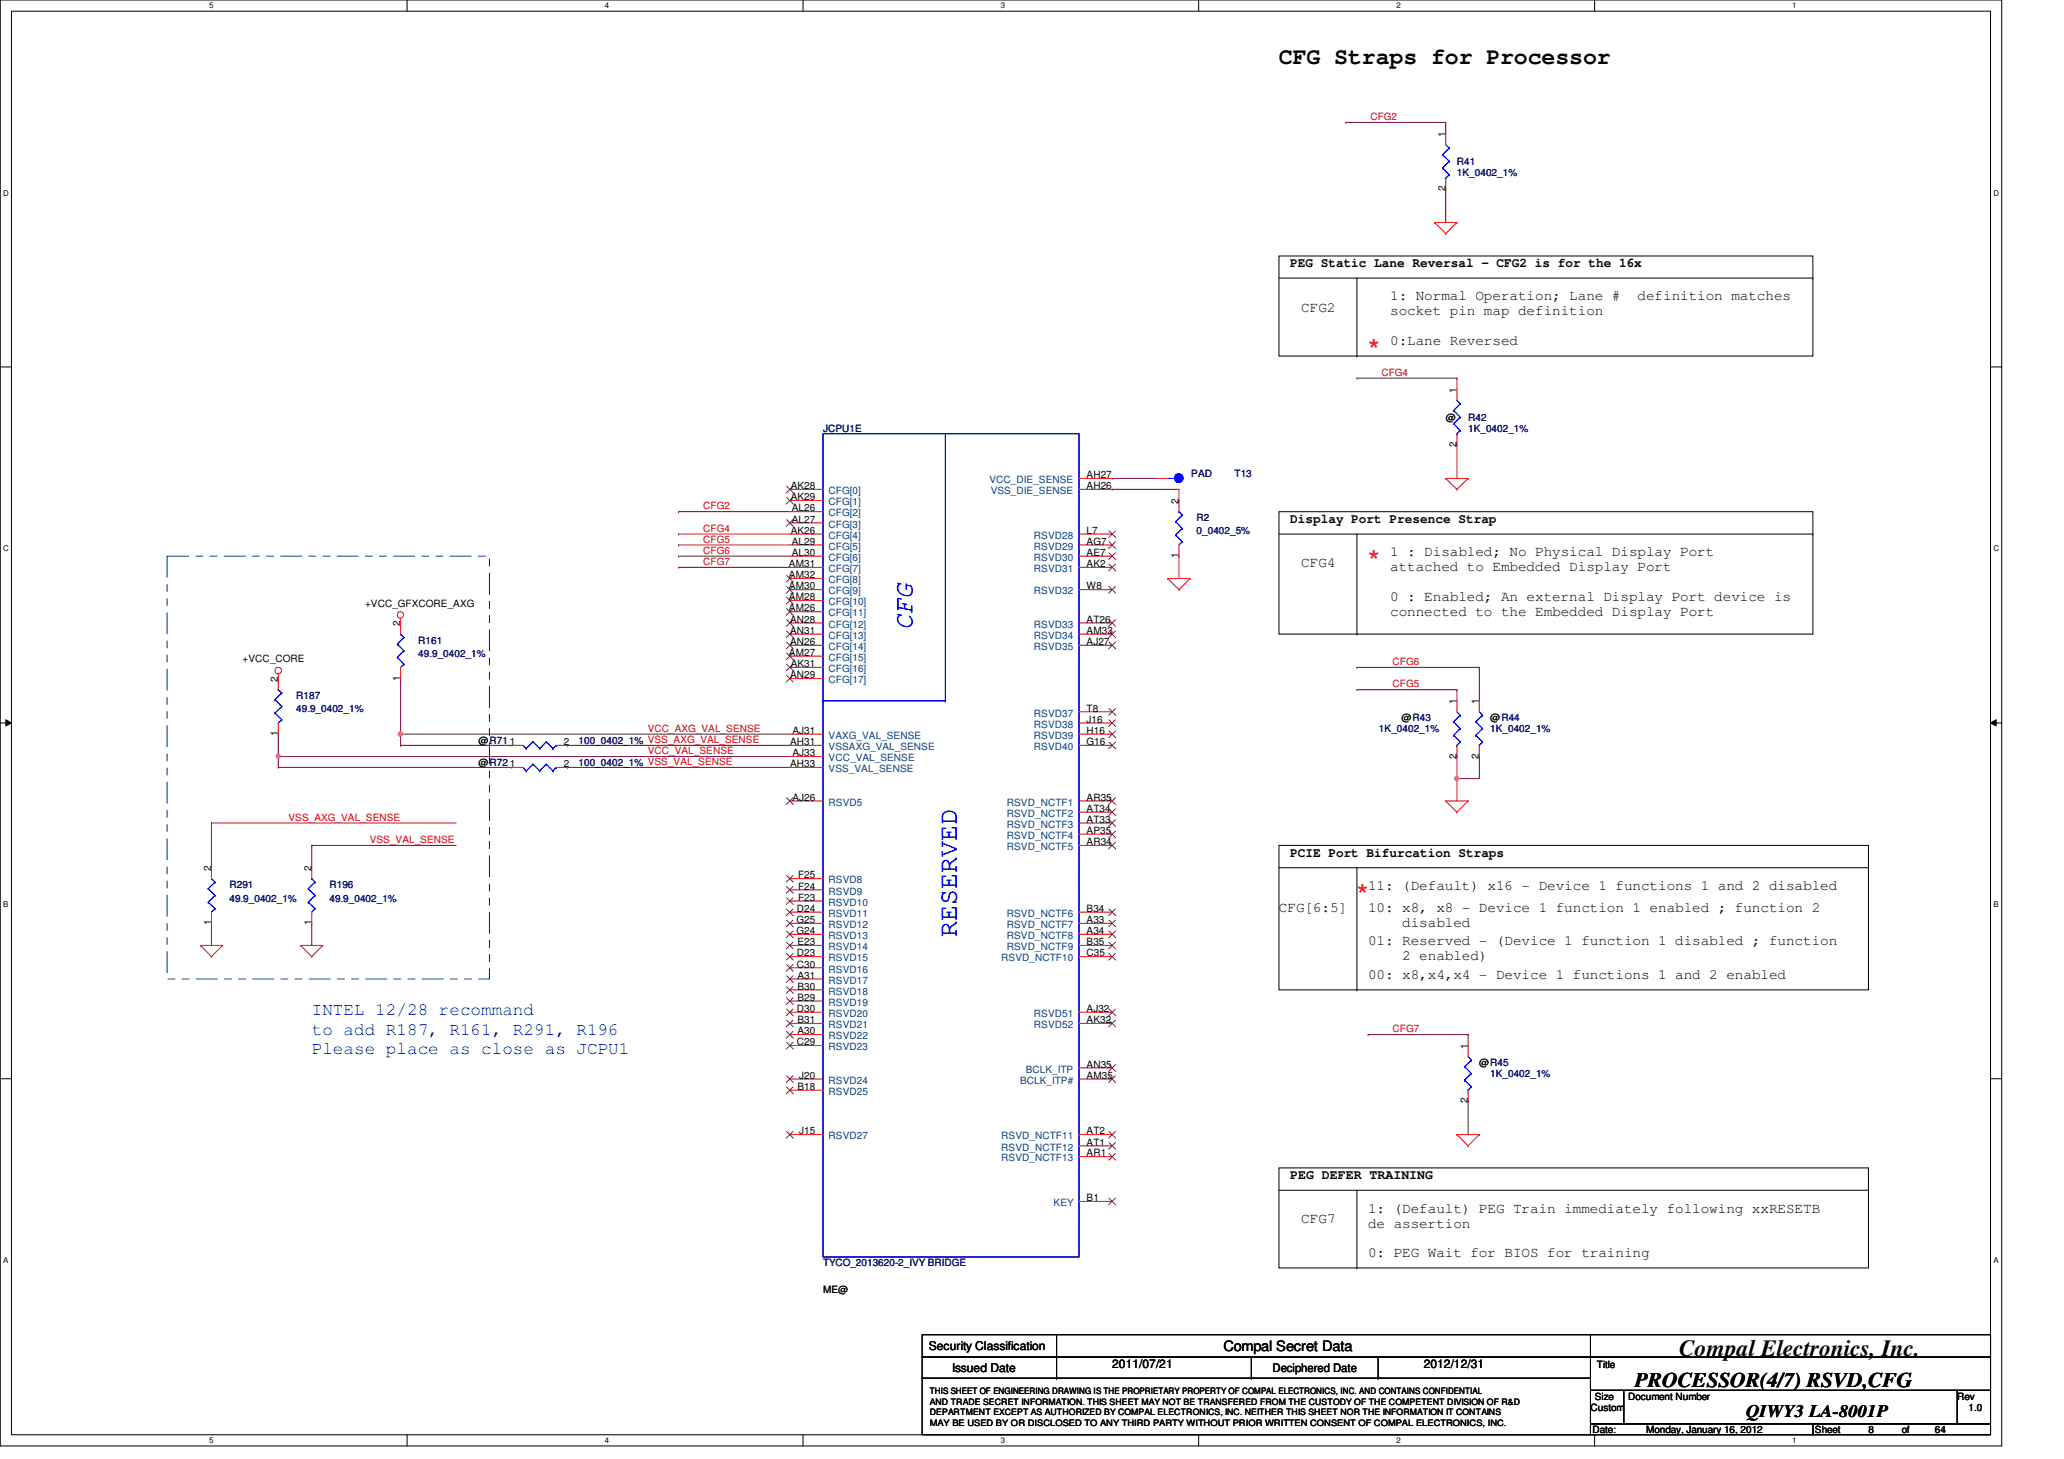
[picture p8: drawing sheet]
<svg xmlns="http://www.w3.org/2000/svg" width="297mm" height="210mm" viewBox="0 0 297 210" stroke-linecap="round" stroke-linejoin="round" font-family="sans-serif">
<path d="M0 0h288.1v208h-288.1zM1.6 1.6h284.9v204.8h-284.9z" fill="none" stroke="#000" stroke-width=".14"/>
<g fill="#fff">
<path d="M30.1 .2h.6v1.2h-.6z"/>
<path d="M30.1 206.6h.6v1.2h-.6z"/>
</g>
<path d="M58.6 0v1.6M58.6 206.4v1.6" fill="none" stroke="#000" stroke-width=".14"/>
<g fill="#fff">
<path d="M87 .2h.6v1.2h-.6z"/>
<path d="M87 206.6h.6v1.2h-.6z"/>
</g>
<path d="M115.6 0v1.6M115.6 206.4v1.6" fill="none" stroke="#000" stroke-width=".14"/>
<g fill="#fff">
<path d="M144 .2h.6v1.2h-.6z"/>
<path d="M144 206.6h.6v1.2h-.6z"/>
</g>
<path d="M172.5 0v1.6M172.5 206.4v1.6" fill="none" stroke="#000" stroke-width=".14"/>
<g fill="#fff">
<path d="M201 .2h.5v1.2h-.5z"/>
<path d="M201 206.6h.5v1.2h-.5z"/>
</g>
<path d="M229.5 0v1.6M229.5 206.4v1.6" fill="none" stroke="#000" stroke-width=".14"/>
<g fill="#fff">
<path d="M257.9 .2h.6v1.2h-.6z"/>
<path d="M257.9 206.6h.6v1.2h-.6z"/>
<path d="M.5 27.2h.7v1.2h-.7z"/>
<path d="M286.9 27.2h.8v1.2h-.8z"/>
<path d="M.5 78.4h.7v1.1h-.7z"/>
<path d="M286.9 78.4h.8v1.1h-.8z"/>
</g>
<path d="M0 52.8h1.6M286.5 52.8h1.6" fill="none" stroke="#000" stroke-width=".14"/>
<g fill="#fff">
<path d="M.5 129.6h.7v1.2h-.7z"/>
<path d="M286.9 129.6h.7v1.2h-.7z"/>
</g>
<path d="M0 104h1.6M.8 103.5l.8 .5-.8 .4zM286.5 104l.8-.5v.9zM286.5 104h1.6" fill="none" stroke="#000" stroke-width=".14"/>
<path d="M.8 103.5l.8 .5-.8 .4zM286.5 104l.8-.5v.9z" fill="#000"/>
<g fill="#fff">
<path d="M.5 180.8h.7v1.1h-.7z"/>
<path d="M286.9 180.8h.7v1.1h-.7z"/>
</g>
<path d="M0 155.2h1.6M286.5 155.2h1.6" fill="none" stroke="#000" stroke-width=".14"/>
<g fill="none" stroke="#800040" stroke-width=".14">
<path d="M195.3 54.4h.1M195.3 54.4h14.4M209.7 54.4h.1M209.7 54.4v1.6M209.7 64h.1M209.7 64v4.8M195.3 96h.1M195.3 96h17.6M212.9 96h.1M212.9 96v4.8M209.7 108.8h.1M209.7 112h.1"/>
<path d="M209.7 108.8v6.4M212.9 108.8h.1M212.9 108.8v3.2h-3.2"/>
</g>
<circle cx="209.7" cy="112" r=".31" fill="#f0f"/>
<circle cx="209.7" cy="112" r=".31" fill="none" stroke="#f0f" stroke-width=".14"/>
<g fill="none" stroke="#800040" stroke-width=".14">
<path d="M193.7 17.6h.1M193.7 17.6h14.4M208.1 17.6h.1M208.1 17.6v1.6M208.1 27.2h.1M208.1 27.2v4.8M195.3 99.2h.1M195.3 99.2h14.4M209.7 99.2h.1M209.7 99.2v1.6M40 108.8h.1M40 108.8h73.7"/>
<path d="M196.9 148.8h.1M196.9 148.8h14.4M211.3 158.4h.1M211.3 148.8h.1M211.3 148.8v1.6M211.3 158.4v4.8"/>
</g>
<circle cx="40" cy="108.8" r=".3" fill="#f0f"/>
<circle cx="40" cy="108.8" r=".3" fill="none" stroke="#f0f" stroke-width=".14"/>
<g fill="none" stroke="#800040" stroke-width=".14">
<path d="M97.7 73.6h.1M97.7 76.8h.1M97.7 78.4h.1M97.7 73.6h16M97.7 76.8h16M97.7 78.4h16M160.1 68.8h.1M160.1 70.4h.1M160.1 68.8h6.4M160.1 70.4h9.6M57.7 97.6h.1M57.7 97.6v8"/>
<path d="M97.7 80h.1M97.7 81.6h.1M97.7 80h16M97.7 81.6h16M40 105.6h.1M40 105.6v3.2M57.7 105.6h.1M57.7 105.6h56M81.7 110.4h.1M81.7 107.2h.1M81.7 110.4h32M81.7 107.2h32"/>
</g>
<circle cx="57.6" cy="105.6" r=".32" fill="#f0f"/>
<circle cx="57.6" cy="105.6" r=".32" fill="none" stroke="#f0f" stroke-width=".14"/>
<g fill="none" stroke="#800040" stroke-width=".14">
<path d="M169.7 72h.1M169.7 70.4v1.6M169.7 80h.1M169.7 80v3.2M30.4 118.4h.1M30.4 118.4h35.3M30.4 118.4v6.4M40 110.4h.1M40 108.8v1.6M40 110.4h33.7M57.7 107.2h.1M57.7 105.6v1.6"/>
<path d="M57.7 107.2h16M73.7 107.2h.1M73.7 110.4h.1M30.4 132.8h.1M30.4 132.8v3.2M44.9 121.6h.1M44.9 132.8h.1M44.9 121.6h20.8M44.9 121.6v3.2M44.9 132.8v3.2"/>
</g>
<g fill="none" stroke="#f00" stroke-width=".14">
<path d="M208.1 19.2v1.6M206.5 32h.1M206.5 32h3.2M206.5 32l1.6 1.6M208.1 33.6h.1M208.1 25.6v1.6M209.7 32h.1M209.7 32l-1.6 1.6M209.7 56v1.6M113.7 70.4h4.7M113.7 72h4.7M113.7 73.6h4.7"/>
<path d="M113.7 75.2h4.7M113.7 76.8h4.7M113.7 78.4h4.7M155.3 68.8h4.8M155.3 70.4h4.8M155.3 76.8h4.8M155.3 78.4h4.8M169.7 72v1.6M169.7 78.4v1.6M208.1 68.8h.1M208.1 68.8h3.2M208.1 68.8l1.6 1.6"/>
<path d="M209.7 70.4h.1M209.7 62.4v1.6M211.3 68.8h.1M211.3 68.8l-1.6 1.6M40 97.6h.1M40 97v.6M57.7 89.6h.1M57.7 89v2.2M57.7 96v1.6M113.7 83.2h4.7M113.7 80h4.7M113.7 81.6h4.7"/>
<path d="M113.7 84.8h4.7M113.7 86.4h4.7M113.7 88h4.7M113.7 89.6h4.7M113.7 91.2h4.7M113.7 92.8h4.7M113.7 94.4h4.7M113.7 96h4.7M113.7 97.6h4.7M155.3 80h4.8M155.3 81.6h4.8M155.3 84.8h4.8"/>
<path d="M155.3 89.6h4.8M155.3 91.2h4.8M155.3 92.8h4.8M168.1 83.2h.1M168.1 83.2h3.2M168.1 83.2l1.6 1.6M169.7 84.8h.1M171.3 83.2h.1M171.3 83.2l-1.6 1.6M73.7 107.2h1.6M80 107.2h1.7M113.7 115.2h4.7"/>
<path d="M113.7 107.2h4.7M113.7 105.6h4.7M113.7 108.8h4.7M113.7 110.4h4.7M155.3 115.2h4.8M155.3 107.2h4.8M155.3 104h4.8M155.3 116.8h4.8M155.3 105.6h4.8M155.3 118.4h4.8M155.3 102.4h4.8M208.1 115.2h.1"/>
<path d="M208.1 115.2h3.2M208.1 115.2l1.6 1.6M209.7 116.8h.1M209.7 100.8v1.6M209.7 107.2v1.6M211.3 115.2h.1M211.3 115.2l-1.6 1.6M212.9 100.8v1.6M212.9 107.2v1.6M28.9 136h.1M28.9 136h3.1M28.9 136l1.5 1.6"/>
<path d="M30.4 137.6h.1M30.4 124.8v1.6M30.4 131.2v1.6M32 136h.1M32 136l-1.6 1.6M43.3 136h.1M43.3 136h3.1M43.3 136l1.6 1.6M44.9 137.6h.1M44.9 124.8v1.6M44.9 131.2v1.6M46.4 136h.1"/>
<path d="M46.4 136l-1.5 1.6M113.7 136h4.7M113.7 131.2h4.7M113.7 132.8h4.7M113.7 134.4h4.7M113.7 137.6h4.7M113.7 139.2h4.7M113.7 126.4h4.7M113.7 128h4.7M113.7 129.6h4.7M155.3 136h4.8M155.3 121.6h4.8"/>
<path d="M155.3 131.2h4.8M155.3 132.8h4.8M155.3 134.4h4.8M155.3 137.6h4.8M155.3 120h4.8M113.7 145.6h4.7M113.7 147.2h4.7M113.7 140.8h4.7M113.7 142.4h4.7M113.7 144h4.7M113.7 148.8h4.7M113.7 150.4h4.7"/>
<path d="M113.7 155.2h4.7M113.7 156.8h4.7M155.3 145.6h4.8M155.3 147.2h4.8M155.3 153.6h4.8M155.3 155.2h4.8M211.3 150.4v1.6M211.3 156.8v1.6M113.7 163.2h4.7M155.3 163.2h4.8M155.3 164.8h4.8M155.3 166.4h4.8"/>
<path d="M155.3 172.8h4.8M209.7 163.2h.1M209.7 163.2h3.2M209.7 163.2l1.6 1.6M211.3 164.8h.1M212.9 163.2h.1M212.9 163.2l-1.6 1.6"/>
<circle cx="40" cy="96.5" r=".47"/>
<circle cx="57.6" cy="88.5" r=".46"/>
</g>
<g fill="none" stroke="#000" stroke-width=".14">
<path d="M184.1 36.8h76.8v14.4h-76.8zM184.1 40h76.8M195.3 51.2h.1M195.3 40v11.2M260.9 40h.1M184.1 73.6h76.8v17.6h-76.8zM184.1 76.8h76.8M195.3 76.8v14.4M260.9 76.8h.1M195.3 91.2h.1M184.1 121.6h84.8v20.8h-84.8zM184.1 124.8h84.8"/>
<path d="M195.3 124.8v17.6M268.9 124.8h.1M195.3 142.4h.1M184.1 168h84.8v14.4h-84.8zM184.1 171.2h84.8M195.3 171.2v11.2M268.9 171.2h.1M132.7 192h96.2v3.2h-96.2zM132.7 195.2h96.2v3.1h-96.2zM132.7 198.3h96.2v8.1h-96.2zM152.1 195.2h.1M152.1 198.3h.1"/>
<path d="M152.1 192v6.3M180.1 198.3h.1M180.1 195.2v3.1M195.3 182.4h.1M198.3 198.3h.1M198.3 195.2v3.1M228.9 192h57.6v3.2h-57.6zM228.9 195.2h57.6v4.8h-57.6zM228.9 200h4.8v4.9h-4.8zM228.9 204.9h32v1.5h-32zM233.7 200h48v4.9h-48zM260.9 204.9h25.6v1.5h-25.6z"/>
<path d="M281.7 200h4.8v4.9h-4.8z"/>
</g>
<path d="M24 80h46.4v60.8h-46.4z" fill="none" stroke="#00f" stroke-width=".14" stroke-dasharray="3 1 1 1 1 1"/>
<g fill="none" stroke="#00f" stroke-width=".14">
<path d="M207.6 22.3h.1M207.6 24.2h.1M207.6 22.3l1 .9M207.6 24.2l1 .9M208.1 25.6h.1M208.1 20.8l.5 .5M208.6 21.3h.1M208.6 23.2h.1M208.6 25.1h.1M208.6 21.3l-1 1M208.6 23.2l-1 1M208.6 25.1l-.5 .5"/>
<path d="M209.2 59.1h.1M209.2 59.1l.9 .9M209.7 57.6l.4 .5M210.1 58.1h.1M210.1 58.1l-.9 1M118.4 62.4h36.9v118.4h-36.9zM136.1 62.4v38.4M169.2 77h.1M169.2 75.1h.1M169.2 77l.9 .9M169.2 75.1l.9 .9M169.7 73.6h.1"/>
<path d="M169.7 73.6l.4 .5M170.1 77.9h.1M170.1 76h.1M170.1 74.1h.1M170.1 77.9l-.4 .5M170.1 76l-.9 1M170.1 74.1l-.9 1M209.2 61h.1M209.2 61l.9 .9M209.7 62.4h.1M210.1 60h.1M210.1 61.9h.1"/>
<path d="M210.1 60l-.9 1M210.1 61.9l-.4 .5M57.2 94.6h.1M57.2 92.7h.1M57.2 94.6l.9 .9M57.2 92.7l.9 .9M57.7 91.2h.1M57.7 91.2l.4 .5M58.1 95.5h.1M58.1 93.6h.1M58.1 91.7h.1M58.1 95.5l-.4 .5"/>
<path d="M58.1 93.6l-.9 1M58.1 91.7l-.9 1M75.3 107.2l.4 .5M75.7 107.7h.1M76.7 106.7h.1M76.7 106.7l-1 1M76.7 106.7l1 1M77.7 107.7h.1M78.6 106.7h.1M78.6 106.7l-.9 1M78.6 106.7l1 1M79.6 107.7h.1"/>
<path d="M80 107.2h.1M80 107.2l-.4 .5M118.4 100.8h.1M118.4 100.8h17.7M136.1 100.8h.1M209.2 103.8h.1M209.2 105.8h.1M209.2 103.8l.9 1M209.2 105.8l.9 .9M209.7 107.2h.1M209.7 102.4l.4 .5M210.1 102.9h.1"/>
<path d="M210.1 104.8h.1M210.1 106.7h.1M210.1 102.9l-.9 .9M210.1 104.8l-.9 1M210.1 106.7l-.4 .5M212.4 103.8h.1M212.4 105.8h.1M212.4 103.8l1 1M212.4 105.8l1 .9M212.9 107.2h.1M212.9 102.4l.5 .5M213.4 102.9h.1"/>
<path d="M213.4 104.8h.1M213.4 106.7h.1M213.4 102.9l-1 .9M213.4 104.8l-1 1M213.4 106.7l-.5 .5M30 129.8h.1M30 127.8h.1M30 129.8l.9 .9M30 127.8l.9 1M30.4 126.4h.1M30.4 126.4l.5 .5M30.9 130.7h.1"/>
<path d="M30.9 128.8h.1M30.9 126.9h.1M30.9 130.7l-.5 .5M30.9 128.8l-.9 1M30.9 126.9l-.9 .9M44.4 129.8h.1M44.4 127.8h.1M44.4 129.8l.9 .9M44.4 127.8l.9 1M44.9 126.4h.1M44.9 126.4l.4 .5M45.3 130.7h.1"/>
<path d="M45.3 128.8h.1M45.3 126.9h.1M45.3 130.7l-.4 .5M45.3 128.8l-.9 1M45.3 126.9l-.9 .9M210.8 153.5h.1M210.8 155.4h.1M210.8 153.5l.9 .9M210.8 155.4l.9 .9M211.3 156.8h.1M211.3 152l.4 .5M211.7 152.5h.1"/>
<path d="M211.7 154.4h.1M211.7 156.3h.1M211.7 152.5l-.9 1M211.7 154.4l-.9 1M211.7 156.3l-.4 .5"/>
</g>
<g fill="none" stroke="#804000" stroke-width=".14">
<path d="M113.2 69.9l1 1M113.2 71.5l1 1M113.2 74.8l1 .9M114.1 69.9l-.9 1M114.1 71.5l-.9 1M114.1 74.8l-.9 .9M159.6 79.5l1 1M159.6 77.9l1 1M159.6 76.4l1 .9M160.5 79.5l-.9 1M160.5 77.9l-.9 1M160.5 76.4l-.9 .9"/>
<path d="M113.2 82.8l1 .9M113.2 84.4l1 .9M113.2 85.9l1 1M113.2 87.5l1 1M113.2 89.2l1 .9M113.2 90.8l1 .9M113.2 92.4l1 .9M113.2 93.9l1 1M113.2 95.5l1 1M113.2 97.2l1 .9M114.1 82.8l-.9 .9M114.1 84.4l-.9 .9"/>
<path d="M114.1 85.9l-.9 1M114.1 87.5l-.9 1M114.1 89.2l-.9 .9M114.1 90.8l-.9 .9M114.1 92.4l-.9 .9M114.1 93.9l-.9 1M114.1 95.5l-.9 1M114.1 97.2l-.9 .9M159.6 90.8l1 .9M159.6 92.4l1 .9M159.6 84.4l1 .9M159.6 89.2l1 .9"/>
<path d="M159.6 81.2l1 .9M160.5 90.8l-.9 .9M160.5 92.4l-.9 .9M160.5 81.2l-.9 .9M160.5 84.4l-.9 .9M160.5 89.2l-.9 .9M113.2 114.8l1 .9M114.1 114.8l-.9 .9M159.6 103.5l1 1M159.6 116.4l1 .9M159.6 105.2l1 .9M159.6 106.8l1 .9"/>
<path d="M159.6 114.8l1 .9M159.6 117.9l1 1M159.6 101.9l1 1M159.6 119.5l1 1M160.5 103.5l-.9 1M160.5 116.4l-.9 .9M160.5 105.2l-.9 .9M160.5 106.8l-.9 .9M160.5 114.8l-.9 .9M160.5 117.9l-.9 1M160.5 101.9l-.9 1M160.5 119.5l-.9 1"/>
<path d="M113.2 138.8l1 .9M113.2 137.2l1 .9M113.2 125.9l1 1M113.2 127.6l1 .9M113.2 130.8l1 .9M113.2 132.4l1 .9M113.2 133.9l1 1M113.2 135.6l1 .9M113.2 129.2l1 .9M114.1 137.2l-.9 .9M114.1 138.8l-.9 .9M114.1 125.9l-.9 1"/>
<path d="M114.1 127.6l-.9 .9M114.1 130.8l-.9 .9M114.1 132.4l-.9 .9M114.1 133.9l-.9 1M114.1 135.6l-.9 .9M114.1 129.2l-.9 .9M159.6 121.2l1 .9M159.6 130.8l1 .9M159.6 132.4l1 .9M159.6 133.9l1 1M159.6 135.6l1 .9M159.6 137.2l1 .9"/>
<path d="M160.5 121.2l-.9 .9M160.5 130.8l-.9 .9M160.5 132.4l-.9 .9M160.5 133.9l-.9 1M160.5 135.6l-.9 .9M160.5 137.2l-.9 .9M113.2 140.4l1 1M113.2 141.9l1 1M113.2 145.2l1 .9M113.2 143.6l1 .9M113.2 148.4l1 1M113.2 146.8l1 .9"/>
<path d="M113.2 149.9l1 1M113.2 154.8l1 .9M113.2 156.4l1 1M114.1 149.9l-.9 1M114.1 140.4l-.9 1M114.1 141.9l-.9 1M114.1 145.2l-.9 .9M114.1 143.6l-.9 .9M114.1 148.4l-.9 1M114.1 146.8l-.9 .9M114.1 154.8l-.9 .9M114.1 156.4l-.9 1"/>
<path d="M159.6 145.2l1 .9M159.6 146.8l1 .9M159.6 153.2l1 .9M159.6 154.8l1 .9M160.5 145.2l-.9 .9M160.5 146.8l-.9 .9M160.5 153.2l-.9 .9M160.5 154.8l-.9 .9M113.2 162.8l1 .9M114.1 162.8l-.9 .9M159.6 162.8l1 .9M159.6 164.4l1 1"/>
<path d="M159.6 165.9l1 1M159.6 172.4l1 1M160.5 162.8l-.9 .9M160.5 164.4l-.9 1M160.5 165.9l-.9 1M160.5 172.4l-.9 1"/>
</g>
<circle cx="169.6" cy="68.8" r=".63" fill="#00f"/>
<g fill="none" stroke="#00f" stroke-width=".14">
<path d="M168.1 68.8h.9M169 68.8h.1"/>
<circle cx="169.6" cy="68.8" r=".63"/>
</g>
<circle cx="169.6" cy="68.8" r=".63" fill="#00f"/>
<g fill="none" stroke="#00f" stroke-width=".14">
<path d="M168.1 68.8h.9M169 68.8h.1M40 99.2h.1M40 99.2l.6 .5M40.6 99.7h.1M40.6 99.7l-1 1M39.6 102.6h.1M39.6 100.7h.1M39.6 102.6l1 .9M39.6 100.7l1 .9M40.6 103.5h.1M40.6 101.6h.1"/>
<path d="M40.6 103.5l-.6 .5M40.6 101.6l-1 1M75.3 110.4l.4 .5M75.7 110.9h.1M76.7 109.9h.1M76.7 109.9l-1 1M76.7 109.9l1 1M77.7 110.9h.1M78.6 109.9h.1M78.6 109.9l-.9 1M78.6 109.9l1 1M79.6 110.9h.1"/>
<path d="M80 110.4h.1M80 110.4l-.4 .5"/>
<circle cx="169.6" cy="68.8" r=".63"/>
</g>
<path d="M166.5 68.8h1.6M40 97.6v1.6M40 104v1.6M73.7 110.4h1.6M80 110.4h1.7" fill="none" stroke="#f00" stroke-width=".14"/>
<circle cx="209.7" cy="112" r=".31" fill="#f0f"/>
<circle cx="209.7" cy="112" r=".31" fill="none" stroke="#f0f" stroke-width=".14"/>
<circle cx="40" cy="108.8" r=".3" fill="#f0f"/>
<circle cx="40" cy="108.8" r=".3" fill="none" stroke="#f0f" stroke-width=".14"/>
<circle cx="57.6" cy="105.6" r=".32" fill="#f0f"/>
<circle cx="57.6" cy="105.6" r=".32" fill="none" stroke="#f0f" stroke-width=".14"/>
<g font-size="4.3" fill="#f00">
<text x="196.9" y="51.9">*</text>
<text x="196.9" y="82.3">*</text>
<text x="195.3" y="130.3">*</text>
</g>
<g font-size="3.8" fill="#00f">
<text x="131.3" y="90.6" transform="rotate(-90 131.3 90.6)">CFG</text>
<text x="137.7" y="134.7" transform="rotate(-90 137.7 134.7)">RESERVED</text>
</g>
<g font-size="3.3">
<text x="184.1" y="9.1">CFG Straps for Processor</text>
<text x="241.7" y="195.1">Compal Electronics, Inc.</text>
</g>
<text font-size="3" x="235.3" y="199.6">PROCESSOR(4/7) RSVD,CFG</text>
<g font-size="2.5" fill="#00f">
<text x="44.9" y="146.1">INTEL 12/28 recommand</text>
<text x="44.9" y="148.8">to add R187, R161, R291, R196</text>
<text x="44.9" y="151.6">Please place as close as JCPU1</text>
</g>
<text font-size="2.5" x="251.3" y="203.9">QIWY3 LA-8001P</text>
<g font-size="2.1">
<text x="187.3" y="44.8">CFG2</text>
<text x="200.1" y="43.2">1: Normal Operation; Lane #</text>
<text x="200.1" y="45.4">socket pin map definition</text>
<text x="235.7" y="43.2">definition matches</text>
<text x="200.1" y="49.6">0:Lane Reversed</text>
<text x="187.3" y="81.6">CFG4</text>
<text x="200.1" y="80">1 : Disabled; No Physical Display Port</text>
<text x="200.1" y="82.2">attached to Embedded Display Port</text>
<text x="200.1" y="86.4">0 : Enabled; An external Display Port device is</text>
<text x="200.1" y="88.6">connected to the Embedded Display Port</text>
<text x="184.1" y="131.2">CFG[6:5]</text>
<text x="196.9" y="131.2">10: x8, x8 - Device 1 function 1 enabled ; function 2</text>
<text x="196.9" y="128">11: (Default) x16 - Device 1 functions 1 and 2 disabled</text>
<text x="196.9" y="136">01: Reserved - (Device 1 function 1 disabled ; function</text>
<text x="201.8" y="133.4">disabled</text>
<text x="196.9" y="140.8">00: x8,x4,x4 - Device 1 functions 1 and 2 enabled</text>
<text x="201.8" y="138.2">2 enabled)</text>
<text x="187.3" y="176">CFG7</text>
<text x="196.9" y="174.5">1: (Default) PEG Train immediately following xxRESETB</text>
<text x="196.9" y="176.6">de assertion</text>
<text x="196.9" y="180.8">0: PEG Wait for BIOS for training</text>
<text x="176.1" y="194.4">Compal Secret Data</text>
</g>
<g font-size="1.9">
<text x="185.7" y="38.4">PEG Static Lane Reversal - CFG2 is for the 16x</text>
<text x="185.7" y="75.2">Display Port Presence Strap</text>
<text x="185.7" y="123.2">PCIE Port Bifurcation Straps</text>
<text x="185.7" y="169.6">PEG DEFER TRAINING</text>
</g>
<g font-size="1.7">
<text x="133.7" y="194.3">Security Classification</text>
<text x="137" y="197.3">Issued Date</text>
<text x="160.1" y="196.8">2011/07/21</text>
<text x="183.1" y="197.4">Deciphered Date</text>
<text x="204.9" y="196.8">2012/12/31</text>
</g>
<g font-size="1.4" fill="#f00">
<text x="197.2" y="17.3">CFG2</text>
<text x="198.8" y="54.1">CFG4</text>
<text x="101.2" y="73.3">CFG2</text>
<text x="101.2" y="76.5">CFG4</text>
<text x="101.2" y="79.7">CFG6</text>
<text x="101.2" y="81.3">CFG7</text>
<text x="101.2" y="78.1">CFG5</text>
<text x="200.4" y="95.7">CFG6</text>
<text x="200.4" y="98.9">CFG5</text>
<text x="93.2" y="105.3">VCC_AXG_VAL_SENSE</text>
<text x="93.2" y="108.5">VCC_VAL_SENSE</text>
<text x="41.5" y="118.1">VSS_AXG_VAL_SENSE</text>
<text x="53.2" y="121.3">VSS_VAL_SENSE</text>
<text x="200.4" y="148.5">CFG7</text>
</g>
<g font-size="1.4">
<text x="208" y="19.7" transform="rotate(-90 208 19.7)">1</text>
<text x="208" y="27.5" transform="rotate(-90 208 27.5)">2</text>
<text x="209.6" y="56.5" transform="rotate(-90 209.6 56.5)">1</text>
<text x="208.1" y="60.6">@</text>
<text x="209.6" y="64.3" transform="rotate(-90 209.6 64.3)">2</text>
<text x="113.8" y="70.4">AK28</text>
<text x="113.8" y="72">AK29</text>
<text x="156.4" y="68.8">AH27</text>
<text x="156.4" y="70.4">AH26</text>
<text x="113.8" y="76.8">AK26</text>
<text x="114" y="73.6">AL26</text>
<text x="114" y="75.2">AL27</text>
<text x="156.4" y="76.8">L7</text>
<text x="169.6" y="72.5" transform="rotate(-90 169.6 72.5)">2</text>
<text x="113.5" y="81.6">AM31</text>
<text x="113.5" y="83.2">AM32</text>
<text x="114" y="78.4">AL29</text>
<text x="114" y="80">AL30</text>
<text x="156.4" y="81.6">AK2</text>
<text x="156.4" y="80">AE7</text>
<text x="156.4" y="78.4">AG7</text>
<text x="169.6" y="80.3" transform="rotate(-90 169.6 80.3)">1</text>
<text x="52.5" y="87.3">+VCC_GFXCORE_AXG</text>
<text x="113.5" y="84.8">AM30</text>
<text x="113.5" y="86.4">AM28</text>
<text x="113.5" y="88">AM26</text>
<text x="113.7" y="89.6">AN28</text>
<text x="156.4" y="84.8">W8</text>
<text x="156.4" y="89.6">AT26</text>
<text x="34.9" y="95.3">+VCC_CORE</text>
<text x="57.6" y="90.1" transform="rotate(-90 57.6 90.1)">2</text>
<text x="113.5" y="94.4">AM27</text>
<text x="113.7" y="91.2">AN31</text>
<text x="113.7" y="92.8">AN26</text>
<text x="113.8" y="96">AK31</text>
<text x="156.4" y="91.2">AM33</text>
<text x="156.4" y="92.8">AJ27</text>
<text x="40" y="98.1" transform="rotate(-90 40 98.1)">2</text>
<text x="57.6" y="97.9" transform="rotate(-90 57.6 97.9)">1</text>
<text x="113.7" y="97.6">AN29</text>
<text x="209.6" y="101.3" transform="rotate(-90 209.6 101.3)">1</text>
<text x="212.8" y="101.3" transform="rotate(-90 212.8 101.3)">1</text>
<text x="40" y="105.9" transform="rotate(-90 40 105.9)">1</text>
<text x="68.9" y="107">@</text>
<text x="73.4" y="107.2">1</text>
<text x="81.1" y="107.2">2</text>
<text x="113.7" y="107.2">AH31</text>
<text x="114" y="105.6">AJ31</text>
<text x="156.4" y="104">J16</text>
<text x="156.4" y="105.6">H16</text>
<text x="156.4" y="107.2">G16</text>
<text x="156.4" y="102.4">T8</text>
<text x="201.7" y="103.8">@R43</text>
<text x="214.5" y="103.8">@R44</text>
<text x="68.9" y="110.2">@</text>
<text x="73.4" y="110.4">1</text>
<text x="81.1" y="110.4">2</text>
<text x="113.7" y="110.4">AH33</text>
<text x="114" y="108.8">AJ33</text>
<text x="209.6" y="109.1" transform="rotate(-90 209.6 109.1)">2</text>
<text x="212.8" y="109.1" transform="rotate(-90 212.8 109.1)">2</text>
<text x="114" y="115.2">AJ26</text>
<text x="156.4" y="116.8">AT34</text>
<text x="156.4" y="115.2">AR35</text>
<text x="156.4" y="118.4">AT33</text>
<text x="156.4" y="120">AP35</text>
<text x="30.4" y="125.3" transform="rotate(-90 30.4 125.3)">2</text>
<text x="44.8" y="125.3" transform="rotate(-90 44.8 125.3)">2</text>
<text x="156.4" y="121.6">AR34</text>
<text x="114.7" y="131.2">D24</text>
<text x="114.8" y="126.4">F25</text>
<text x="114.8" y="128">F24</text>
<text x="114.8" y="129.6">F23</text>
<text x="156.4" y="131.2">B34</text>
<text x="30.4" y="133.1" transform="rotate(-90 30.4 133.1)">1</text>
<text x="44.8" y="133.1" transform="rotate(-90 44.8 133.1)">1</text>
<text x="114.6" y="132.8">G25</text>
<text x="114.6" y="134.4">G24</text>
<text x="114.7" y="137.6">D23</text>
<text x="114.8" y="136">E23</text>
<text x="156.4" y="132.8">A33</text>
<text x="156.4" y="134.4">A34</text>
<text x="156.4" y="136">B35</text>
<text x="156.4" y="137.6">C35</text>
<text x="114.7" y="139.2">C30</text>
<text x="114.8" y="140.8">A31</text>
<text x="114.8" y="142.4">B30</text>
<text x="114.8" y="144">B29</text>
<text x="114.7" y="145.6">D30</text>
<text x="114.8" y="148.8">A30</text>
<text x="114.8" y="147.2">B31</text>
<text x="156.4" y="145.6">AJ32</text>
<text x="156.4" y="147.2">AK32</text>
<text x="114.7" y="150.4">C29</text>
<text x="115" y="155.2">J20</text>
<text x="156.4" y="153.6">AN35</text>
<text x="156.4" y="155.2">AM35</text>
<text x="211.2" y="150.9" transform="rotate(-90 211.2 150.9)">1</text>
<text x="212.9" y="153.4">@R45</text>
<text x="114.8" y="156.8">B18</text>
<text x="211.2" y="158.7" transform="rotate(-90 211.2 158.7)">2</text>
<text x="115" y="163.2">J15</text>
<text x="156.4" y="163.2">AT2</text>
<text x="156.4" y="164.8">AT1</text>
<text x="156.4" y="166.4">AR1</text>
<text x="156.4" y="172.8">B1</text>
<text x="118.4" y="186">ME@</text>
<text x="229.8" y="196.8">Title</text>
<text x="228.9" y="203">Custom</text>
<text x="229.5" y="201.4">Size</text>
<text x="234.3" y="201.4">Document Number</text>
<text x="281.7" y="201.4">Rev</text>
<text x="283.3" y="203">1.0</text>
<text x="229.2" y="206.2">Date:</text>
<text x="236.9" y="206.2">Monday, January 16, 2012</text>
<text x="261.2" y="206.2">Sheet</text>
<text x="268.9" y="206.2">8</text>
<text x="273.7" y="206.2">of</text>
<text x="278.5" y="206.2">64</text>
</g>
<g font-size="1.4" fill="#000080">
<text x="209.7" y="23.7">R41</text>
<text x="209.7" y="25.4">1K_0402_1%</text>
<text x="118.4" y="62.2">JCPU1E</text>
<text x="211.3" y="60.6">R42</text>
<text x="211.3" y="62.2">1K_0402_1%</text>
<text x="171.4" y="68.6">PAD</text>
<text x="177.7" y="68.6">T13</text>
<text x="172.2" y="75">R2</text>
<text x="172.2" y="76.9">0_0402_5%</text>
<text x="60.2" y="92.6">R161</text>
<text x="60.2" y="94.5">49.9_0402_1%</text>
<text x="42.6" y="100.6">R187</text>
<text x="42.6" y="102.5">49.9_0402_1%</text>
<text x="70.4" y="107">R71</text>
<text x="83.3" y="107">100_0402_1% VSS_AXG_VAL_SENSE</text>
<text x="198.5" y="105.4">1K_0402_1%</text>
<text x="214.5" y="105.4">1K_0402_1%</text>
<text x="70.4" y="110.2">R72</text>
<text x="83.3" y="110.2">100_0402_1% VSS_VAL_SENSE</text>
<text x="33" y="127.8">R291</text>
<text x="33" y="129.7">49.9_0402_1%</text>
<text x="47.4" y="127.8">R196</text>
<text x="47.4" y="129.7">49.9_0402_1%</text>
<text x="214.5" y="155">1K_0402_1%</text>
<text x="118.4" y="182.2">TYCO_2013620-2_IVY BRIDGE</text>
</g>
<g font-size="1.4" fill="#004080">
<text x="119.2" y="71.1">CFG[0]</text>
<text x="142.4" y="69.5">VCC_DIE_SENSE</text>
<text x="142.6" y="71.1">VSS_DIE_SENSE</text>
<text x="119.2" y="72.7">CFG[1]</text>
<text x="119.2" y="74.3">CFG[2]</text>
<text x="119.2" y="75.9">CFG[3]</text>
<text x="119.2" y="77.5">CFG[4]</text>
<text x="148.8" y="77.5">RSVD28</text>
<text x="119.2" y="79.1">CFG[5]</text>
<text x="119.2" y="80.7">CFG[6]</text>
<text x="119.2" y="82.3">CFG[7]</text>
<text x="119.2" y="83.9">CFG[8]</text>
<text x="148.8" y="82.3">RSVD31</text>
<text x="148.8" y="80.7">RSVD30</text>
<text x="148.8" y="79.1">RSVD29</text>
<text x="119.2" y="85.5">CFG[9]</text>
<text x="119.2" y="87.1">CFG[10]</text>
<text x="119.2" y="88.7">CFG[11]</text>
<text x="148.8" y="85.5">RSVD32</text>
<text x="119.2" y="90.3">CFG[12]</text>
<text x="119.2" y="91.9">CFG[13]</text>
<text x="119.2" y="93.5">CFG[14]</text>
<text x="119.2" y="95.1">CFG[15]</text>
<text x="148.8" y="91.9">RSVD34</text>
<text x="148.8" y="93.5">RSVD35</text>
<text x="148.8" y="90.3">RSVD33</text>
<text x="119.2" y="96.7">CFG[16]</text>
<text x="119.2" y="98.3">CFG[17]</text>
<text x="119.2" y="106.3">VAXG_VAL_SENSE</text>
<text x="119.2" y="107.9">VSSAXG_VAL_SENSE</text>
<text x="148.8" y="104.7">RSVD38</text>
<text x="148.8" y="106.3">RSVD39</text>
<text x="148.8" y="107.9">RSVD40</text>
<text x="148.8" y="103.1">RSVD37</text>
<text x="119.2" y="109.5">VCC_VAL_SENSE</text>
<text x="119.2" y="111.1">VSS_VAL_SENSE</text>
<text x="119.2" y="115.9">RSVD5</text>
<text x="144.9" y="117.5">RSVD_NCTF2</text>
<text x="144.9" y="115.9">RSVD_NCTF1</text>
<text x="144.9" y="119.1">RSVD_NCTF3</text>
<text x="144.9" y="122.3">RSVD_NCTF5</text>
<text x="144.9" y="120.7">RSVD_NCTF4</text>
<text x="119.2" y="127.1">RSVD8</text>
<text x="119.2" y="128.7">RSVD9</text>
<text x="119.2" y="131.9">RSVD11</text>
<text x="119.2" y="130.3">RSVD10</text>
<text x="144.9" y="131.9">RSVD_NCTF6</text>
<text x="119.2" y="133.5">RSVD12</text>
<text x="119.2" y="135.1">RSVD13</text>
<text x="119.2" y="136.7">RSVD14</text>
<text x="144.9" y="133.5">RSVD_NCTF7</text>
<text x="144.9" y="135.1">RSVD_NCTF8</text>
<text x="144.9" y="136.7">RSVD_NCTF9</text>
<text x="119.2" y="139.9">RSVD16</text>
<text x="119.2" y="138.3">RSVD15</text>
<text x="119.2" y="141.5">RSVD17</text>
<text x="119.2" y="143.1">RSVD18</text>
<text x="144.1" y="138.3">RSVD_NCTF10</text>
<text x="119.2" y="146.3">RSVD20</text>
<text x="119.2" y="144.7">RSVD19</text>
<text x="119.2" y="149.5">RSVD22</text>
<text x="119.2" y="147.9">RSVD21</text>
<text x="148.8" y="146.3">RSVD51</text>
<text x="148.8" y="147.9">RSVD52</text>
<text x="119.2" y="151.1">RSVD23</text>
<text x="119.2" y="155.9">RSVD24</text>
<text x="146.8" y="155.9">BCLK_ITP#</text>
<text x="147.6" y="154.3">BCLK_ITP</text>
<text x="119.2" y="157.5">RSVD25</text>
<text x="119.2" y="163.9">RSVD27</text>
<text x="144.1" y="163.9">RSVD_NCTF11</text>
<text x="144.1" y="165.5">RSVD_NCTF12</text>
<text x="144.1" y="167.1">RSVD_NCTF13</text>
<text x="151.6" y="173.5">KEY</text>
</g>
<g font-size="1.3">
<text x="133.8" y="203.6">DEPARTMENT EXCEPT AS AUTHORIZED BY COMPAL ELECTRONICS, INC. NEITHER THIS SHEET NOR THE INFORMATION IT CONTAINS</text>
<text x="133.8" y="200.6">THIS SHEET OF ENGINEERING DRAWING IS THE PROPRIETARY PROPERTY OF COMPAL ELECTRONICS, INC. AND CONTAINS CONFIDENTIAL</text>
<text x="133.8" y="202.1">AND TRADE SECRET INFORMATION. THIS SHEET MAY NOT BE TRANSFERED FROM THE CUSTODY OF THE COMPETENT DIVISION OF R&amp;D</text>
<text x="133.8" y="205.1">MAY BE USED BY OR DISCLOSED TO ANY THIRD PARTY WITHOUT PRIOR WRITTEN CONSENT OF COMPAL ELECTRONICS, INC.</text>
</g>
<g font-size="1.1">
<text x="30.1" y="1.1">5</text>
<text x="87" y="1.1">4</text>
<text x="144" y="1.1">3</text>
<text x="201" y="1.1">2</text>
<text x="257.9" y="1.1">1</text>
<text x=".5" y="28.2">D</text>
<text x="286.9" y="28.2">D</text>
<text x=".5" y="79.3">C</text>
<text x="286.9" y="79.3">C</text>
<text x=".5" y="130.6">B</text>
<text x="286.9" y="130.6">B</text>
<text x=".5" y="181.7">A</text>
<text x="286.9" y="181.7">A</text>
<text x="30.1" y="207.6">5</text>
<text x="87" y="207.6">4</text>
<text x="144" y="207.6">3</text>
<text x="201" y="207.6">2</text>
<text x="257.9" y="207.6">1</text>
</g>
</svg>
